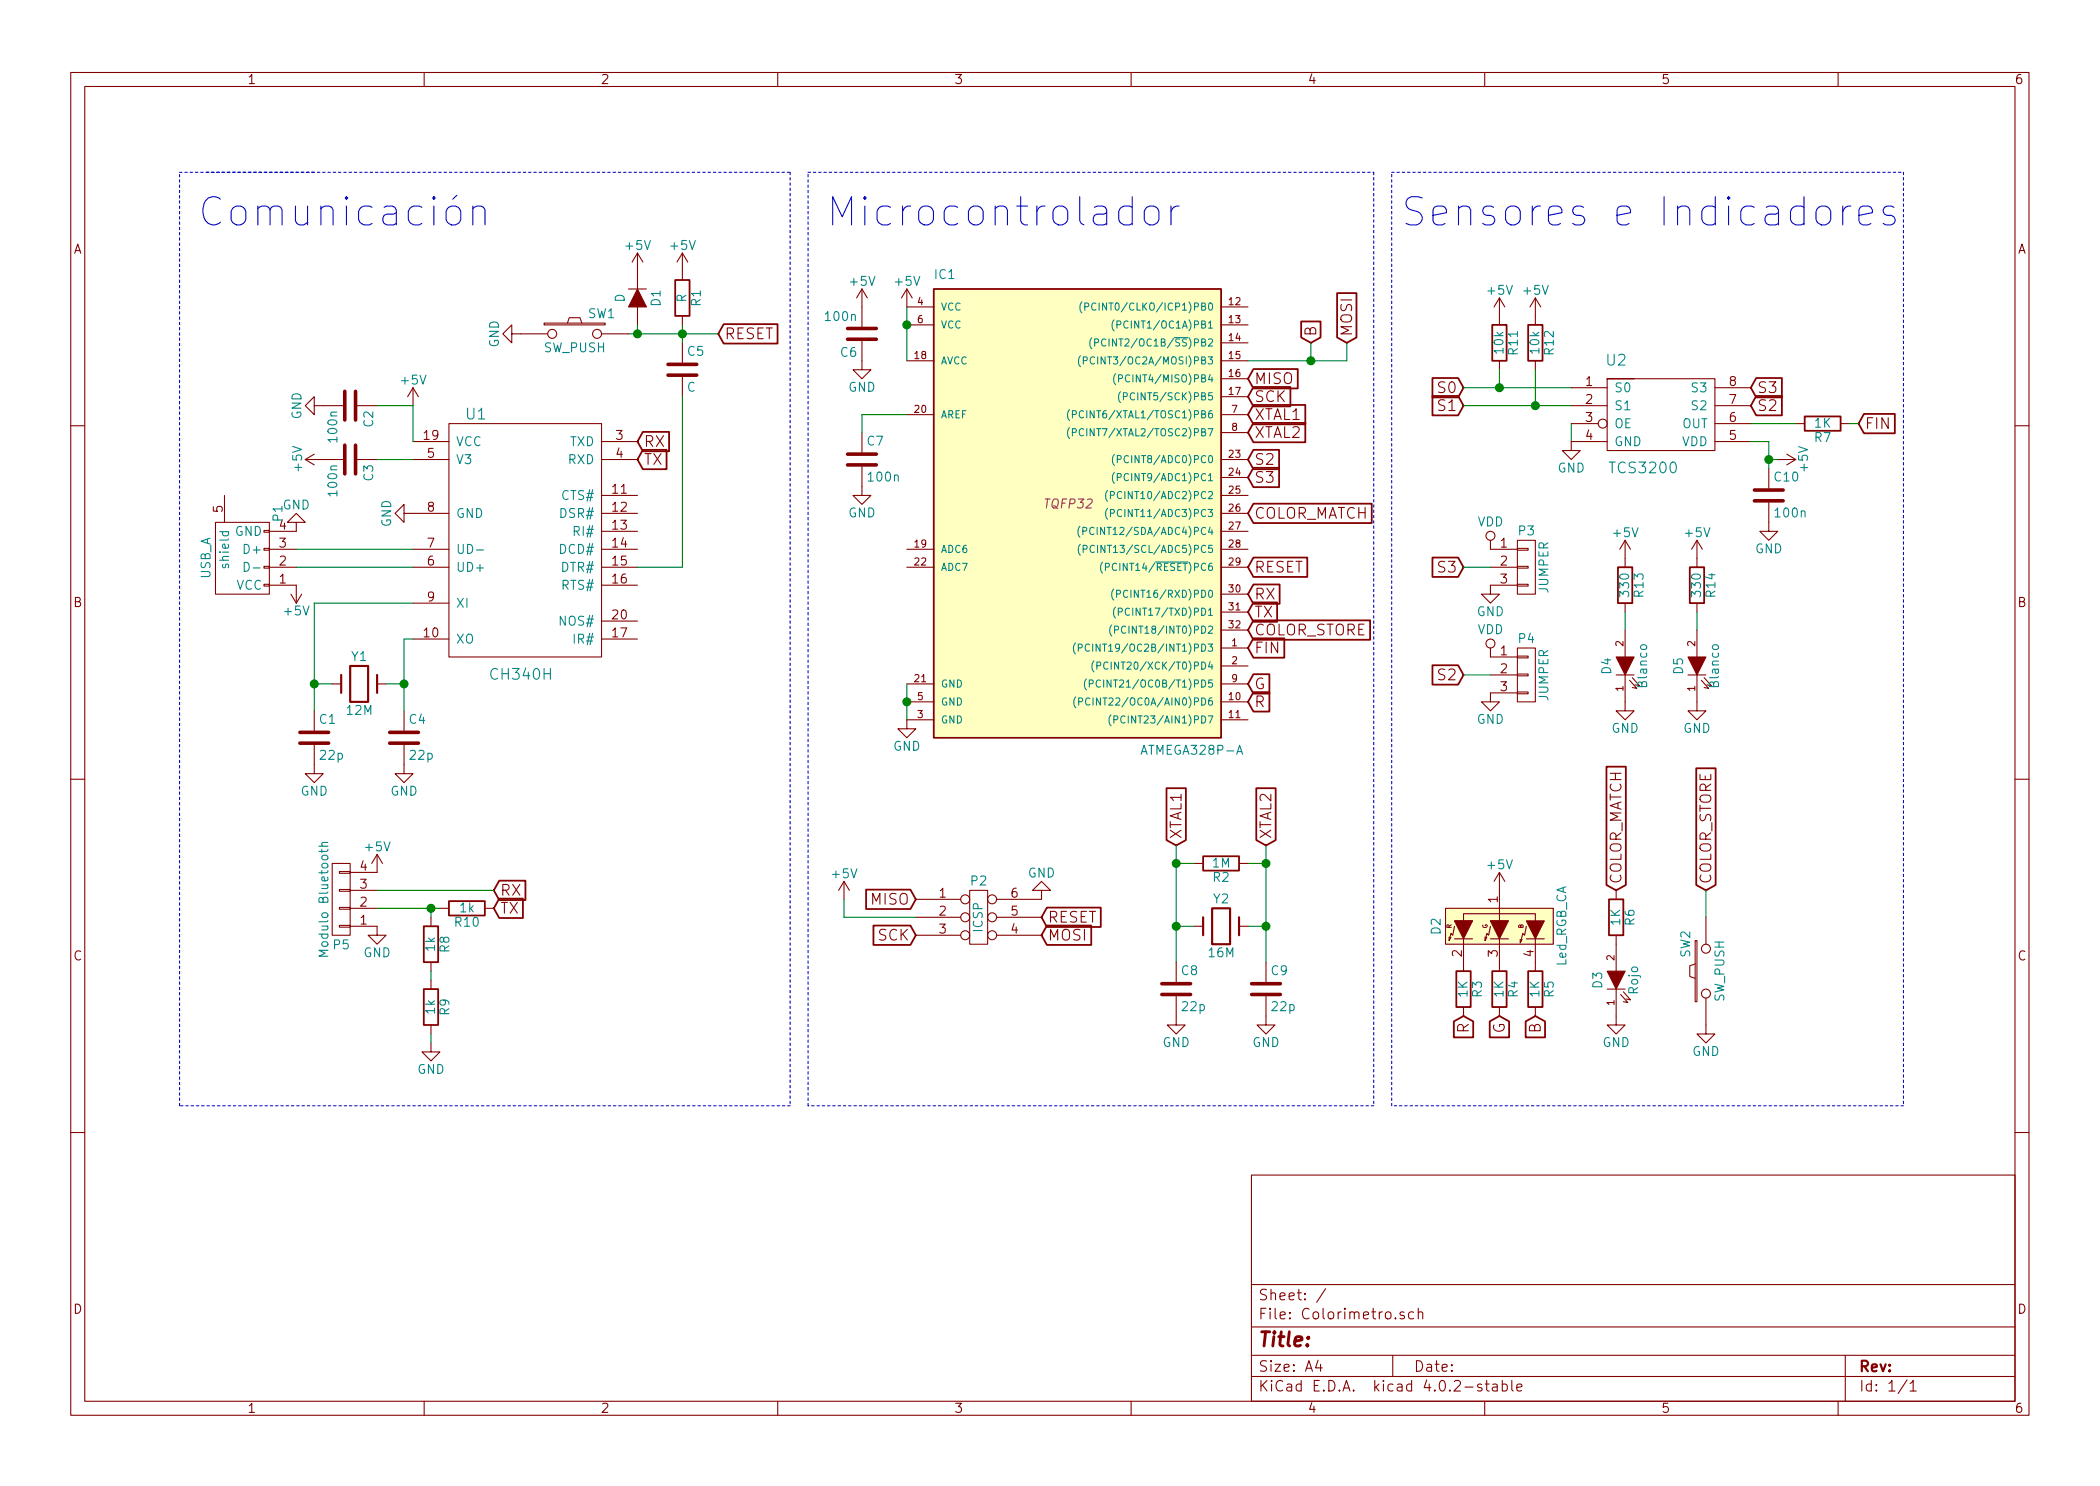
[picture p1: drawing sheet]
<svg xmlns="http://www.w3.org/2000/svg" width="297mm" height="210mm" viewBox="0 0 297 210" stroke-linecap="round" stroke-linejoin="round" font-family="sans-serif">
<g fill="none" stroke="#840000" stroke-width=".15">
<path d="M10 10.3h277v189.9h-277zM12 12.2h273v186.1h-273zM60 10.3v1.9M110 10.3v1.9M160 10.3v1.9M210 10.3v1.9M260 10.3v1.9M90.2 35.8v5.1M90.2 35.8l-.8 1.3M90.2 35.8l.7 1.3M96.5 35.8v3.8M96.5 35.8l-.7 1.3"/>
<path d="M96.5 35.8l.8 1.3M44.4 57.4v-1.3l-1.2 1.3 1.2 1.3v-1.3h4.1M50.5 57.4h2.8M58.4 54.9l-.7 1.2M58.4 54.9v2.5M58.4 54.9l.8 1.2M63.5 59.9h21.6v33.1h-21.6zM72.4 47.2v-1.2l-1.3 1.2 1.3 1.3v-1.3h5.1M77 45.7h8.6v.3h-8.6zM80.3 45.7l.2-.7h1.5l.3 .7M85.1 47.2h3.8M88.9 40.9h2.5"/>
<path d="M90.2 43.4v2.6M96.5 44.7v1.3M96.5 48.5v2.8M96.5 53.3v2.8M121.9 48.3v4h1.3l-1.3 1.3-1.3-1.3h1.3M121.9 40.9v5.3M121.9 40.9l-.7 1.3M121.9 40.9l.8 1.3M128.3 40.9v2.5h3.8M128.3 46h3.8M128.3 58.7h3.8M128.3 51h3.8"/>
<path d="M128.3 40.9l-.8 1.3M128.3 40.9l.7 1.3M172.7 43.4h3.8M172.7 46h3.8M172.7 58.7h3.8M172.7 48.5h3.8M172.7 51h3.8M172.7 53.6h3.8M172.7 56.1h3.8M212.1 42.2v3.8M212.1 51v1.3M212.1 42.2l-.8 1.2"/>
<path d="M212.1 42.2l.8 1.2M217.2 42.2v3.8M217.2 51v1.3M217.2 42.2l-.8 1.2M217.2 42.2l.7 1.2M222.2 57.4h5.1M222.2 59.9h3.9M222.2 54.9h5.1M227.3 53.6v10.1h15.3v-10.1h-15.3h3.8M242.6 57.4h5M242.6 59.9h5M242.6 54.9h5"/>
<path d="M254 59.9h1.3M260.3 59.9h1.3M10 60.2h2M30.5 73.9h7.6v10.2h-7.6zM31.7 70.1v3.8M37.3 77.6h.8v.2h-.8zM37.3 75.1h.8v.2h-.8zM38.1 77.7h3.8M41.9 73.9h1.3l-1.3-1.3-1.3 1.3h1.3v1.3h-3.8M43.2 65h5.3M43.2 65l1.2 .8M44.4 64.3l-1.2 .7"/>
<path d="M50.5 65h2.8M57.1 72.6v-1.2l-1.2 1.2 1.2 1.3v-1.3h6.4M58.4 65h5.1M58.4 77.7h5.1M58.4 62.5h5.1M85.1 65h5.1M85.1 70.1h5.1M85.1 72.6h5.1M85.1 75.2h5.1M85.1 77.7h5.1M85.1 62.5h5.1M121.9 66v4.1h1.3l-1.3 1.3-1.3-1.3h1.3"/>
<path d="M121.9 61.2v2.8M128.3 77.7h3.8M172.7 61.2h3.8M172.7 65h3.8M172.7 67.6h3.8M172.7 70.1h3.8M172.7 72.6h3.8M172.7 75.2h3.8M172.7 77.7h3.8M210.8 76.4v1.3h3.8M214.6 77.6h1.6v.2h-1.6zM214.6 76.4h2.6v7.7h-2.6z"/>
<path d="M227.3 62.5h-5.1v1.2h1.3l-1.3 1.3-1.2-1.3h1.2M229.9 76.4v3.9M229.9 76.4l-.8 1.3M229.9 76.4l.7 1.3M240 76.4v3.9M240 76.4l-.7 1.3M240 76.4l.8 1.3M242.6 62.5h5M250.2 71.1v4.1h1.3l-1.3 1.2-1.3-1.2h1.3M250.2 66.3v2.8M251.5 65h2.5M252.7 64.3l1.3 .7"/>
<path d="M254 65l-1.3 .8M285 60.2h2M37.3 82.7h.8v.2h-.8zM37.3 80.1h.8v.3h-.8zM38.1 80.3h3.8M38.1 82.8h3.8v2.5M41.1 84.1l.8 1.2M42.7 84.1l-.8 1.2M47 96.8h1.3M53.3 96.8h1.3M58.4 80.3h5.1M58.4 85.3h5.1"/>
<path d="M58.4 90.4h5.1M85.1 80.3h5.1M85.1 82.8h5.1M85.1 90.4h5.1M85.1 87.9h5.1M128.3 99.3h3.8M128.3 96.8h3.8M128.3 80.3h3.8M172.7 91.7h3.8M172.7 94.2h3.8M172.7 99.3h3.8M172.7 96.8h3.8"/>
<path d="M172.7 84.1h3.8M172.7 86.6h3.8M172.7 80.3h3.8M172.7 89.1h3.8M210.8 80.3h3.8M210.8 91.7v1.3h3.8M210.8 95.5h3.8M214.6 82.7h1.6v.2h-1.6zM214.6 80.1h1.6v.3h-1.6zM214.6 97.9h1.6v.3h-1.6zM214.6 95.4h1.6v.2h-1.6zM214.6 92.8h1.6v.3h-1.6z"/>
<path d="M214.6 91.7h2.6v7.6h-2.6zM214.6 82.8h-3.8v1.3h1.3l-1.3 1.2-1.3-1.2h1.3M214.6 98h-3.8v1.3h1.3l-1.3 1.3-1.3-1.3h1.3M228.6 95.5h2.5M229.9 95.5v5.1h1.2l-1.2 1.2-1.3-1.2h1.3M229.9 85.3v1.3M229.9 89.1v3.9M230.5 96.3l1 1.1-.6-.1M230.9 95.9l1 1.1-.6-.1M238.8 95.5h2.5M240 95.5v5.1h1.3l-1.3 1.2-1.2-1.2h1.2M240 85.3v1.3"/>
<path d="M240 89.1v3.9M240.7 96.3l1 1.1-.7-.1M241 95.9l1.1 1.1-.7-.1M10 110.3h2M44.4 105.4v4.1h1.3l-1.3 1.2-1.2-1.2h1.2M44.4 100.6v2.8M57.1 105.4v4.1h1.3l-1.3 1.2-1.2-1.2h1.2M57.1 100.6v2.8M132.1 101.8h-3.8v1.3h1.2l-1.2 1.3-1.3-1.3h1.3M172.7 101.8h3.8M285 110.3h2M47 122.2h2.5v10.1h-2.5z"/>
<path d="M48 123.3h1.5v.3h-1.5zM48 125.9h1.5v.2h-1.5zM48 128.4h1.5v.2h-1.5zM48 130.9h1.5v.3h-1.5zM49.5 131.1h3.8v1.2h1.3l-1.3 1.3-1.2-1.3h1.2M49.5 128.5h3.8M49.5 126h3.8M53.3 120.9v2.5h-3.8M53.3 120.9l-.7 1.3M53.3 120.9l.8 1.3M61 129.8v1.3M61 136.1v1.3"/>
<path d="M61 138.7v1.2M62.2 128.5h1.3M68.6 128.5h1.2M119.4 124.7l-.8 1.3M119.4 124.7v2.5M119.4 124.7l.7 1.3M129.5 127.2h6.4M129.5 129.8h6.4M129.5 132.3h6.4M137.2 126h2.5v7.6h-2.5zM141 129.8h6.3M141 132.3h6.3"/>
<path d="M147.3 126h1.3l-1.3-1.3-1.3 1.3h1.3v1.2h-6.3M166.4 136.1v2.8M168.9 122.2h1.3M168.9 131.1h1.3M175.3 122.2h1.2M175.3 131.1h1.2M179.1 136.1v2.8M204.5 128.5h15.2v5.1h-15.2zM205 132.6v.5l.2-.5M205.7 130.3h2.6zM205.7 130.3h.1M205.7 132.8h2.6"/>
<path d="M205.7 131.1l-.2 1.2-.3-.2-.2 1M207 130.3v-1h10.2v1M207 132.8v4.6M210.1 132.6v.5l.2-.5M210.8 130.3h2.6zM210.8 130.3h.1M210.8 132.8h2.6M210.8 131.1l-.2 1.2-.3-.2-.2 1M212.1 123.4v6.9M212.1 132.8v4.6M212.1 123.4l-.8 1.3M212.1 123.4l.8 1.3"/>
<path d="M215 132.9v.5l.3-.5M215.9 131.1l-.3 1.2-.2-.2-.3 1M215.9 132.8h2.5M217.2 132.8v4.6M227.3 139.9h2.6M228.6 139.9v5.1h1.3l-1.3 1.3-1.3-1.3h1.3M228.6 126v1.2M228.6 132.3v5.1M239.8 133.1h.2v8.6h-.2zM239.8 136.4l-.8 .2v1.6l.8 .2M241.3 129.8v3.8M61 147.6v1.2h1.2l-1.2 1.3-1.3-1.3h1.3"/>
<path d="M61 145v1.3M166.4 141v4h1.2l-1.2 1.3-1.3-1.3h1.3M179.1 141v4h1.2l-1.2 1.3-1.3-1.3h1.3M207 142.5v1.3M212.1 142.5v1.3M217.2 142.5v1.3M229.2 140.7l1.1 1.2-.7-.2M229.6 140.3l1 1.2-.6-.2M241.3 141.2v5.1h1.3l-1.3 1.3-1.3-1.3h1.3M10 160.2h2M177 166.3h108v32h-108zM285 160.2h2"/>
<path d="M60 198.3v1.9M110 198.3v1.9M160 198.3v1.9M177 194.8h108M177 191.8h108M177 187.8h108M177 181.8h108M186.4 192.5l-.3 1h.9M186.8 193v1M187.5 182.3l-1.3 2M197 191.8v3M198.6 185.7a.37 .37 0 0 0-.6 .1v.1a.54 .54 0 0 0 .6 .3l.1 .1-.1 .2-.1 .1-.5-.1"/>
<path d="M199.9 185.7l-.4-.1-.3 .3 .1 .6 .2 .1 .4-.1M200.6 185.7a.38 .38 0 0 1 .6 .1v.8M200.6 185.1v1.5M209.6 195.9a.37 .37 0 0 0-.6 .1v.1a.54 .54 0 0 0 .6 .3l.1 .1-.1 .2-.2 .1-.4-.1M210 198.3v1.9M210.1 195.8h.5M210.3 195.3v1.3l.2 .2h.1M211.2 195.9l.1-.1 .4 .1 .1 .9M211.8 196.2l-.5 .1-.2 .2 .1 .2 .1 .1 .5-.1M212.5 195.9a.48 .48 0 0 1 .6 .1l.1 .1-.1 .6a.48 .48 0 0 1-.6 0M212.5 195.3v1.5M213.8 195.3v1.3l.2 .2"/>
<path d="M214.6 196.3l.7-.1-.1-.3-.4-.1-.2 .2v.7l.2 .1 .4-.1M260 198.3v1.9M261 191.8v6.5M269.7 195.2l-1.2 2M270.2 195.8l.4-.5v1.5M270.2 196.8h.8"/>
<circle cx="78.1" cy="47.2" r=".63"/>
<circle cx="84.5" cy="47.2" r=".63"/>
<circle cx="226.7" cy="59.9" r=".63"/>
<circle cx="210.8" cy="75.8" r=".63"/>
<circle cx="210.8" cy="91.1" r=".63"/>
<circle cx="136.5" cy="127.2" r=".63"/>
<circle cx="136.5" cy="132.3" r=".63"/>
<circle cx="136.5" cy="129.8" r=".63"/>
<circle cx="140.3" cy="127.2" r=".63"/>
<circle cx="140.3" cy="132.3" r=".63"/>
<circle cx="140.3" cy="129.8" r=".63"/>
<circle cx="241.3" cy="134.2" r=".63"/>
<circle cx="241.3" cy="140.6" r=".63"/>
</g>
<g fill="#ffffc2" stroke="#ffffc2" stroke-width=".14">
<path d="M132.1 40.9h40.6v63.5h-40.6z"/>
<path d="M204.5 128.5h15.2v5.1h-15.2z"/>
</g>
<g fill="none" stroke="#840000" stroke-width=".25">
<path d="M95.5 39.6h2v5.1h-2zM102.4 45.9h7.6v2.7h-7.6l-.8-1.4zM132.1 40.9h40.6v63.5h-40.6zM177.3 57.3h7.3v2.7h-7.3l-.8-1.3zM177.3 59.8h7.3v2.8h-7.3l-.8-1.4zM177.3 52.2h6.3v2.8h-6.3l-.8-1.4zM177.3 54.8h5.2v2.7h-5.2l-.8-1.4zM184 45.5h2.8v2.2l-1.4 .8-1.4-.8zM189.1 41.5h2.8v6.2l-1.4 .8-1.4-.8zM202.6 53.5h3.6l.8 1.4-.8 1.3h-3.6zM202.6 56h3.6l.8 1.4-.8 1.4h-3.6zM211.1 46h2v5h-2z"/>
<path d="M216.2 46h2v5h-2zM248.4 56h3.6v2.8h-3.6l-.8-1.4zM248.4 53.5h3.6v2.7h-3.6l-.8-1.3zM255.3 58.9h5v2.1h-5zM263.7 58.6h4.3v2.7h-4.3l-.8-1.4zM90.9 61.1h3.7v2.7h-3.7l-.7-1.3zM90.9 63.6h3.4v2.8h-3.4l-.7-1.4zM177.3 78.9h7.6v2.7h-7.6l-.8-1.3zM177.3 63.6h3.6v2.8h-3.6l-.8-1.4zM177.3 66.2h3.6v2.7h-3.6l-.8-1.3zM177.3 71.3h16.7v2.7h-16.7l-.8-1.4zM202.6 78.9h3.6l.8 1.4-.8 1.3h-3.6z"/>
<path d="M177.3 85.2h3.3v2.8h-3.3l-.8-1.4zM177.3 82.7h3.7v2.7h-3.7l-.8-1.3zM177.3 97.9h2.3v2.8h-2.3l-.8-1.4zM177.3 95.4h2.3v2.7h-2.3l-.8-1.3zM177.3 90.3h4.4v2.8h-4.4l-.8-1.4zM177.3 87.8h16.5v2.7h-16.5l-.8-1.4zM202.6 94.1h3.6l.8 1.4-.8 1.4h-3.6zM228.9 80.3h2v5h-2zM239 80.3h2v5h-2zM165 111.5h2.7v7.4l-1.3 .7-1.4-.7zM177.7 111.5h2.7v7.4l-1.3 .7-1.4-.7zM227.2 108.5h2.8v16.7l-1.4 .8-1.4-.8z"/>
<path d="M239.9 108.7h2.8v16.5l-1.4 .8-1.4-.8zM59.9 131.1h2.1v5h-2.1zM59.9 139.9h2.1v5.1h-2.1zM63.5 127.5h5.1v2h-5.1zM70.6 127.1h3.4v2.8h-3.4l-.8-1.4zM70.6 124.6h3.7v2.7h-3.7l-.8-1.3zM122.5 125.9h6.3l.7 1.3-.7 1.4h-6.3zM123.5 131h5.3l.7 1.3-.7 1.4h-5.3zM148.1 128.4h7.6v2.8h-7.6l-.8-1.4zM148.1 131h6.3v2.7h-6.3l-.8-1.4zM170.2 121.2h5.1v2h-5.1zM206 137.4h2v5.1h-2z"/>
<path d="M211.1 137.4h2v5.1h-2zM216.2 137.4h2v5.1h-2zM227.6 127.2h2v5.1h-2zM205.6 144.5l1.4-.7 1.4 .7v2.3h-2.8zM210.7 144.5l1.4-.7 1.4 .7v2.3h-2.8zM215.8 144.5l1.4-.7 1.3 .7v2.3h-2.7z"/>
</g>
<g fill="none" stroke="#008484" stroke-width=".15">
<path d="M151.3 58a1.2 1.2 0 0 0 0 1.5M151.7 58.6h.5v-.2v-.2l-.5-.1v1M152.8 50.3a1.2 1.2 0 0 0 0 1.6M153 42.7a1.2 1.2 0 0 0 0 1.6M153.2 51h.5l.1-.2-.1-.3h-.5v1M153.4 43.4h.5l.1-.2-.1-.3h-.5v1M154.4 47.8a1.2 1.2 0 0 0 0 1.5M154.8 50.6a.4 .4 0 0 0-.5 0 .4 .4 0 0 0-.1 .5 .37 .37 0 0 0 .2 .4 .37 .37 0 0 0 .4-.1M154.8 48.5l.5-.1 .1-.1-.1-.3-.5-.1v1.1M155 43a.4 .4 0 0 0-.5 0 .4 .4 0 0 0-.1 .5 .37 .37 0 0 0 .2 .3 .37 .37 0 0 0 .4 0M156.4 48.1a.4 .4 0 0 0-.5-.1 .4 .4 0 0 0-.1 .5 .37 .37 0 0 0 .2 .4 .37 .37 0 0 0 .4 0M157.6 45.3a1.2 1.2 0 0 0 0 1.5"/>
<path d="M157.8 52.9a1.2 1.2 0 0 0 0 1.5M158 45.9h.5v-.2v-.2l-.5-.1v1M158.2 53.6l.5-.1 .1-.1-.1-.3-.5-.1v1M158.5 55.4a1.2 1.2 0 0 0 0 1.6M158.9 56.1h.5l.1-.2-.1-.3h-.5v1M34.5 79.6a.66 .66 0 0 1 .8 .4 .66 .66 0 0 1-.3 .8h-.5zM67.4 77.8h1M151.3 60.5a1.2 1.2 0 0 0 0 1.5M151.7 61.2l.5-.1v-.1v-.3l-.5-.1v1.1M152.8 74.5a1.2 1.2 0 0 0 0 1.5M152.8 77a1.2 1.2 0 0 0 0 1.6M153.2 75.2l.4-.1 .1-.2-.1-.2-.4-.1v1"/>
<path d="M153.2 77.7l.5-.1 .1-.1-.1-.3h-.5v1M154.7 74.7a.4 .4 0 0 0-.5 0 .4 .4 0 0 0-.1 .5 .37 .37 0 0 0 .2 .4 .37 .37 0 0 0 .4-.1M154.8 77.3a.4 .4 0 0 0-.5 0 .4 .4 0 0 0-.1 .4 .37 .37 0 0 0 .2 .4 .37 .37 0 0 0 .4 0M156 79.5a1.2 1.2 0 0 0 0 1.6M156.7 69.4a1.2 1.2 0 0 0 0 1.5M156.7 71.9a1.2 1.2 0 0 0 0 1.6M157.1 70.1l.5-.1v-.1v-.3l-.5-.1v1.1M157.1 72.6h.5v-.2v-.3h-.5v1M157.6 64.3a1.2 1.2 0 0 0 0 1.6M157.6 66.8a1.2 1.2 0 0 0 0 1.6M158 65l.5-.1 .1-.1-.1-.3h-.5v1M158 67.5h.5l.1-.2-.1-.2-.5-.1v1"/>
<path d="M163.4 79.5h4.6M35.8 80.4h1M152.1 91a1.2 1.2 0 0 0 0 1.5M152.2 98.6a1.2 1.2 0 0 0 0 1.5M152.5 91.7l.5-.1 .1-.1-.1-.3-.5-.1v1M152.6 99.3l.5-.1v-.1v-.3l-.5-.1v1.1M153.7 96.1a1.2 1.2 0 0 0 0 1.5M154.1 96.7h.5v-.2v-.2l-.5-.1v1M154.1 91.2a.4 .4 0 0 0-.5 0 .4 .4 0 0 0-.1 .5 .37 .37 0 0 0 .2 .4 .37 .37 0 0 0 .4-.1M154.2 98.9a.4 .4 0 0 0-.5-.1 .4 .4 0 0 0-.2 .5 .37 .37 0 0 0 .2 .4 .37 .37 0 0 0 .5 0M154.7 93.5a1.2 1.2 0 0 0 0 1.6M155.1 94.2h.5l.1-.2-.1-.3h-.5v1"/>
<path d="M155.7 96.3a.4 .4 0 0 0-.5 0 .4 .4 0 0 0-.2 .5 .37 .37 0 0 0 .2 .4 .37 .37 0 0 0 .5-.1M156.4 80.2h.4l.1-.2-.1-.2-.4-.1v1M156.7 93.8a.4 .4 0 0 0-.5 0 .4 .4 0 0 0-.1 .5 .37 .37 0 0 0 .2 .3 .37 .37 0 0 0 .4 0M157.3 88.4a1.2 1.2 0 0 0 0 1.6M157.5 83.4a1.2 1.2 0 0 0 0 1.5M157.7 89.1h.4l.1-.2-.1-.3h-.4v1M157.8 85.9a1.2 1.2 0 0 0 0 1.5M157.9 84h.5l.1-.2-.1-.2-.5-.1v1M158.2 86.6l.5-.1v-.1v-.3l-.5-.1v1.1M45.1 119.7h1.3M46.4 119.2h-.8a.32 .32 0 0 0 0 .5M157.1 101.1a1.2 1.2 0 0 0 0 1.6"/>
<path d="M157.6 101.8h.4l.1-.2-.1-.3h-.4v1M174.9 106.7l.4-1.2 .5 1.2M45.5 120.2v.4M46.4 134.5h-1.3l.9 .4-.9 .4h1.3M46.4 120.2l-.1 .2-.1 .1h-1.1"/>
</g>
<g fill="none" stroke="#008400" stroke-width=".15">
<path d="M53.3 57.4h5.1v5.1M88.9 47.2h12.7M90.2 46v1.2M96.5 56.1v24.2h-6.3M96.5 46v2.5M128.3 43.4v7.6M128.3 58.7h-6.4v2.5M185.4 48.5v2.5M190.5 48.5v2.5h-14M207 57.4h15.2M207 54.9h15.2M212.1 52.3v2.6"/>
<path d="M217.2 52.3v5.1M222.2 59.9v2.6M247.6 59.9h6.4M261.6 59.9h1.3M41.9 77.7h16.5M53.3 65h5.1M247.6 62.5h2.6v3.8M250.2 65h1.3M41.9 80.3h16.5M44.4 96.8h2.6M54.6 96.8h2.5M58.4 85.3h-14v15.3"/>
<path d="M58.4 90.4h-1.3v10.2M128.3 96.8v5M207 80.3h3.8M207 95.5h3.8M229.9 86.6v2.5M240 86.6v2.5M166.4 119.6v16.5M179.1 119.6v16.5M53.3 128.5h8.9M53.3 126h16.5M61 128.5v1.3M61 137.4v1.3"/>
<path d="M119.4 127.2v2.6h10.1M166.4 131.1h2.5M166.4 122.2h2.5M176.5 131.1h2.6M176.5 122.2h2.6M241.3 126v3.8M61 146.3v1.3"/>
</g>
<path d="M48.3 95.5v2.5M49.5 94.2h2.6v5.1h-2.6zM53.3 95.5v2.5M170.2 129.8v2.5M171.4 128.5h2.6v5.1h-2.6zM175.3 129.8v2.5" fill="none" stroke="#840000" stroke-width=".3"/>
<g fill="none" stroke="#840000" stroke-width=".51">
<path d="M48.8 55.4v4M50.3 55.4v4M94.5 53.1h4.1M94.5 51.6h4.1M119.9 46.5h4.1M119.9 48h4.1M48.8 63v4.1M50.3 63v4.1M119.9 65.8h4.1M119.9 64.3h4.1M248.2 70.9h4M248.2 69.3h4"/>
<path d="M42.4 105.2h4.1M42.4 103.6h4.1M55.1 105.2h4.1M55.1 103.6h4.1M164.3 139.2h4.1M177 139.2h4.1M164.3 140.7h4.1M177 140.7h4.1"/>
</g>
<g fill="#008400" stroke="#008400" stroke-width=".25">
<circle cx="179.1" cy="131.1" r=".51"/>
<circle cx="166.4" cy="131.1" r=".51"/>
<circle cx="166.4" cy="122.2" r=".51"/>
<circle cx="179.1" cy="122.2" r=".51"/>
<circle cx="128.3" cy="99.3" r=".51"/>
<circle cx="128.3" cy="46" r=".51"/>
<circle cx="44.5" cy="96.8" r=".51"/>
<circle cx="57.2" cy="96.8" r=".51"/>
<circle cx="96.5" cy="47.2" r=".51"/>
<circle cx="90.2" cy="47.2" r=".51"/>
<circle cx="185.4" cy="51" r=".51"/>
<circle cx="217.2" cy="57.4" r=".51"/>
<circle cx="212.1" cy="54.9" r=".51"/>
<circle cx="61" cy="128.5" r=".51"/>
<circle cx="250.2" cy="65" r=".51"/>
</g>
<g fill="#840000" stroke="#840000" stroke-width=".15">
<path d="M90.2 40.9l1.2 2.5h-2.5z"/>
<path d="M227.3 137.4h2.6l-1.3 2.5z"/>
<path d="M215.9 130.3h2.5l-1.2 2.5z"/>
<path d="M210.8 130.3h2.6l-1.3 2.5z"/>
<path d="M205.7 130.3h2.6l-1.3 2.5z"/>
<path d="M228.6 93h2.5l-1.2 2.5z"/>
<path d="M238.8 93h2.5l-1.3 2.5z"/>
</g>
<g fill="none" stroke="#0000c2" stroke-width=".15" stroke-dasharray=".3 .4">
<path d="M25.4 24.4h19M29.2 24.4h82.6M111.8 24.4v132.1M114.3 24.4h80M194.3 24.4v132.1M196.8 24.4h72.4M269.2 24.4v132.1M25.4 156.5v-132.1M111.8 156.5h-86.4M114.3 156.5v-132.1M194.3 156.5h-80M196.8 156.5v-132.1"/>
<path d="M269.2 156.5h-72.4"/>
</g>
<g fill="none" stroke="#0000c2" stroke-width=".15">
<path d="M63.3 29.5a1.09 1.09 0 0 1 1-.4 1.09 1.09 0 0 1 .9 .8v1.2a1.08 1.08 0 0 1-1.1 .8 1.08 1.08 0 0 1-1-.8v-1.2zM66.9 29.5a1.01 1.01 0 0 1 1.7 .2v2.1M66.9 29.2v2.6M160.1 29.3a1.3 1.3 0 0 0-1.7 .2l-.2 .4v1.2l.2 .3 .6 .4h.8l.3-.2M160.1 27.8v4M162 29.5a1.09 1.09 0 0 1 1.1-.4 1.09 1.09 0 0 1 .8 .8v1.2a1.08 1.08 0 0 1-1 .8 1.08 1.08 0 0 1-1.1-.8v-1.2zM165.6 29.2v2.6M166.8 29.2a.99 .99 0 0 0-1.2 .7M257 29.5a1.09 1.09 0 0 1 1.1-.4 1.09 1.09 0 0 1 .9 .8v1.2a1.08 1.08 0 0 1-1.1 .8 1.08 1.08 0 0 1-1-.8v-1.2zM260.7 29.2v2.6M261.8 29.2a.99 .99 0 0 0-1.1 .7M262.9 30.5l1.9-.4v-.4l-.2-.4-.3-.1h-.8l-.4 .1-.2 .4v1.5l.2 .4 .4 .2h.8l.3-.2"/>
<path d="M267.9 29.3l-.4-.1h-.6l-.4 .1-.1 .4 .1 .6 .4 .2h.6l.4 .2 .2 .4-.2 .5-.4 .2h-.7l-.4-.2"/>
</g>
<g font-size="5.6" fill="#0000c2">
<text x="27.9" y="32">Comunicación</text>
<text x="116.8" y="32">Microcontrolador</text>
<text x="198.1" y="32">Sensores e Indicadores</text>
</g>
<text font-size="2.8" fill="#840000" x="178" y="190.5">Title:</text>
<g font-size="2.1" fill="#840000">
<text x="186.2" y="47.6" transform="rotate(-90 186.2 47.6)">B</text>
<text x="191.3" y="47.6" transform="rotate(-90 191.3 47.6)">MOSI</text>
<text x="102.5" y="48">RESET</text>
<text x="177.4" y="59.4">XTAL1</text>
<text x="177.4" y="54.4">MISO</text>
<text x="177.4" y="56.9">SCK</text>
<text x="203.5" y="55.6">S0</text>
<text x="203.5" y="58.2">S1</text>
<text x="248.6" y="58.2">S2</text>
<text x="248.6" y="55.6">S3</text>
<text x="91.1" y="63.2">RX</text>
<text x="91.1" y="65.8">TX</text>
<text x="177.4" y="62">XTAL2</text>
<text x="177.4" y="65.8">S2</text>
<text x="263.8" y="60.7">FIN</text>
<text x="177.4" y="68.3">S3</text>
<text x="177.4" y="73.4">COLOR_MATCH</text>
<text x="177.4" y="81">RESET</text>
<text x="203.5" y="81">S3</text>
<text x="177.4" y="87.4">TX</text>
<text x="177.4" y="84.8">RX</text>
<text x="177.4" y="89.9">COLOR_STORE</text>
<text x="177.4" y="92.5">FIN</text>
<text x="177.4" y="100.1">R</text>
<text x="177.4" y="97.5">G</text>
<text x="203.5" y="96.3">S2</text>
<text x="167.1" y="118.7" transform="rotate(-90 167.1 118.7)">XTAL1</text>
<text x="179.8" y="118.7" transform="rotate(-90 179.8 118.7)">XTAL2</text>
<text x="229.4" y="125.1" transform="rotate(-90 229.4 125.1)">COLOR_MATCH</text>
<text x="242.1" y="125.1" transform="rotate(-90 242.1 125.1)">COLOR_STORE</text>
<text x="70.8" y="129.3">TX</text>
<text x="70.8" y="126.7">RX</text>
<text x="123.2" y="128">MISO</text>
<text x="148.2" y="130.6">RESET</text>
<text x="124.2" y="133.1">SCK</text>
<text x="148.2" y="133.1">MOSI</text>
<text x="207.8" y="146.2" transform="rotate(-90 207.8 146.2)">R</text>
<text x="212.9" y="146.3" transform="rotate(-90 212.9 146.3)">G</text>
<text x="217.9" y="146.2" transform="rotate(-90 217.9 146.2)">B</text>
<text x="178" y="184">Sheet: /</text>
<text x="178" y="186.7">File: Colorimetro.sch</text>
<text x="178" y="196.9">KiCad E.D.A. kicad 4.0.2-stable</text>
<text x="178" y="194.1">Size: A4</text>
<text x="200" y="194.1">Date:</text>
<text x="263" y="194.1">Rev:</text>
<text x="263" y="196.9">Id: 1/1</text>
</g>
<g font-size="2.1" fill="#008484">
<text x="227.3" y="51.7">U2</text>
<text x="66" y="59.4">U1</text>
<text x="227.9" y="67">TCS3200</text>
<text x="69.6" y="96.2">CH340H</text>
</g>
<g font-size="1.8" fill="#840000">
<text x="35" y="11.9">1</text>
<text x="85" y="11.9">2</text>
<text x="135" y="11.9">3</text>
<text x="185" y="11.9">4</text>
<text x="235" y="11.9">5</text>
<text x="285" y="11.9">6</text>
<text x="10.4" y="35.9">A</text>
<text x="285.4" y="35.9">A</text>
<text x="224.3" y="54.6">1</text>
<text x="224.3" y="57.1">2</text>
<text x="224.3" y="59.7">3</text>
<text x="244.6" y="59.7">6</text>
<text x="244.6" y="57.1">7</text>
<text x="244.6" y="54.6">8</text>
<text x="60" y="62.2">19</text>
<text x="60.5" y="64.8">5</text>
<text x="87.1" y="62.2">3</text>
<text x="87.1" y="64.8">4</text>
<text x="224.3" y="62.2">4</text>
<text x="244.6" y="62.2">5</text>
<text x="86.7" y="69.8">11</text>
<text x="31.5" y="72.5" transform="rotate(-90 31.5 72.5)">5</text>
<text x="39.5" y="77.5">3</text>
<text x="39.5" y="74.9">4</text>
<text x="60.5" y="77.5">7</text>
<text x="60.5" y="72.4">8</text>
<text x="86.7" y="72.4">12</text>
<text x="86.7" y="74.9">13</text>
<text x="86.7" y="77.5">14</text>
<text x="212.2" y="77.5">1</text>
<text x="39.5" y="82.5">1</text>
<text x="39.5" y="80">2</text>
<text x="60.5" y="80">6</text>
<text x="86.7" y="80">15</text>
<text x="86.7" y="82.5">16</text>
<text x="212.2" y="80">2</text>
<text x="212.2" y="82.5">3</text>
<text x="10.4" y="85.9">B</text>
<text x="60.5" y="85.1">9</text>
<text x="86.7" y="87.6">20</text>
<text x="285.4" y="85.9">B</text>
<text x="60" y="90.2">10</text>
<text x="86.7" y="90.2">17</text>
<text x="212.2" y="92.7">1</text>
<text x="212.2" y="95.2">2</text>
<text x="212.2" y="97.8">3</text>
<text x="51" y="125.7">3</text>
<text x="51" y="123.2">4</text>
<text x="51" y="130.8">1</text>
<text x="51" y="128.3">2</text>
<text x="132.9" y="127">1</text>
<text x="132.9" y="129.5">2</text>
<text x="143" y="129.5">5</text>
<text x="143" y="127">6</text>
<text x="211.8" y="127.7" transform="rotate(-90 211.8 127.7)">1</text>
<text x="10.4" y="135.9">C</text>
<text x="132.9" y="132.1">3</text>
<text x="143" y="132.1">4</text>
<text x="206.8" y="135.4" transform="rotate(-90 206.8 135.4)">2</text>
<text x="211.8" y="135.4" transform="rotate(-90 211.8 135.4)">3</text>
<text x="216.9" y="135.4" transform="rotate(-90 216.9 135.4)">4</text>
<text x="285.4" y="135.9">C</text>
<text x="10.4" y="185.9">D</text>
<text x="285.4" y="185.9">D</text>
<text x="35" y="199.9">1</text>
<text x="85" y="199.9">2</text>
<text x="135" y="199.9">3</text>
<text x="185" y="199.9">4</text>
<text x="235" y="199.9">5</text>
<text x="285" y="199.9">6</text>
</g>
<g font-size="1.8" fill="#008484">
<text x="88.6" y="35.4">+5V</text>
<text x="94.9" y="35.4">+5V</text>
<text x="120.3" y="40.4">+5V</text>
<text x="126.7" y="40.4">+5V</text>
<text x="132.3" y="39.5">IC1</text>
<text x="210.5" y="41.7">+5V</text>
<text x="215.6" y="41.7">+5V</text>
<text x="83.2" y="45">SW1</text>
<text x="88.3" y="42.8" transform="rotate(-90 88.3 42.8)">D</text>
<text x="93.4" y="43.3" transform="rotate(-90 93.4 43.3)">D1</text>
<text x="97.1" y="42.8" transform="rotate(-90 97.1 42.8)">R</text>
<text x="99.1" y="43.3" transform="rotate(-90 99.1 43.3)">R1</text>
<text x="116.9" y="45.4">100n</text>
<text x="70.6" y="49.2" transform="rotate(-90 70.6 49.2)">GND</text>
<text x="76.9" y="49.8">SW_PUSH</text>
<text x="97.3" y="50.3">C5</text>
<text x="118.9" y="50.5">C6</text>
<text x="212.6" y="50" transform="rotate(-90 212.6 50)">10k</text>
<text x="214.7" y="50.1" transform="rotate(-90 214.7 50.1)">R11</text>
<text x="217.7" y="50" transform="rotate(-90 217.7 50)">10k</text>
<text x="219.8" y="50.1" transform="rotate(-90 219.8 50.1)">R12</text>
<text x="42.6" y="59.4" transform="rotate(-90 42.6 59.4)">GND</text>
<text x="56.8" y="54.4">+5V</text>
<text x="97.2" y="55.4">C</text>
<text x="120" y="55.4">GND</text>
<text x="228.3" y="55.5">S0</text>
<text x="228.3" y="58">S1</text>
<text x="239.4" y="58">S2</text>
<text x="239.4" y="55.5">S3</text>
<text x="47.7" y="62.4" transform="rotate(-90 47.7 62.4)">100n</text>
<text x="52.8" y="60.4" transform="rotate(-90 52.8 60.4)">C2</text>
<text x="64.5" y="65.7">V3</text>
<text x="64.5" y="63.1">VCC</text>
<text x="80.3" y="65.7">RXD</text>
<text x="80.5" y="63.1">TXD</text>
<text x="122.7" y="63">C7</text>
<text x="228.3" y="60.6">OE</text>
<text x="228.3" y="63.1">GND</text>
<text x="237.8" y="63.1">VDD</text>
<text x="237.8" y="60.6">OUT</text>
<text x="256.7" y="62.5">R7</text>
<text x="256.7" y="60.5">1K</text>
<text x="42.7" y="66.6" transform="rotate(-90 42.7 66.6)">+5V</text>
<text x="47.7" y="70" transform="rotate(-90 47.7 70)">100n</text>
<text x="52.8" y="68" transform="rotate(-90 52.8 68)">C3</text>
<text x="79.6" y="70.7">CTS#</text>
<text x="122.9" y="68.1">100n</text>
<text x="220.3" y="66.8">GND</text>
<text x="251.1" y="68.1">C10</text>
<text x="255.7" y="66.6" transform="rotate(-90 255.7 66.6)">+5V</text>
<text x="33.1" y="75.8">GND</text>
<text x="39.9" y="73.7" transform="rotate(-90 39.9 73.7)">P1</text>
<text x="40" y="72.1">GND</text>
<text x="55.3" y="74.6" transform="rotate(-90 55.3 74.6)">GND</text>
<text x="64.5" y="73.3">GND</text>
<text x="79.3" y="73.3">DSR#</text>
<text x="81.3" y="75.8">RI#</text>
<text x="120" y="73.2">GND</text>
<text x="209" y="74.5">VDD</text>
<text x="214.8" y="75.7">P3</text>
<text x="228.3" y="76">+5V</text>
<text x="238.4" y="76">+5V</text>
<text x="251.2" y="73.2">100n</text>
<text x="29.8" y="82" transform="rotate(-90 29.8 82)">USB_A</text>
<text x="32.4" y="80" transform="rotate(-90 32.4 80)">shield</text>
<text x="33.4" y="83.4">VCC</text>
<text x="34.8" y="78.4">D+</text>
<text x="64.5" y="80.9">UD+</text>
<text x="64.5" y="78.4">UD-</text>
<text x="79.2" y="78.4">DCD#</text>
<text x="79.5" y="80.9">DTR#</text>
<text x="79.6" y="83.4">RTS#</text>
<text x="219" y="83.9" transform="rotate(-90 219 83.9)">JUMPER</text>
<text x="248.2" y="78.3">GND</text>
<text x="40.3" y="87.1">+5V</text>
<text x="64.5" y="86">XI</text>
<text x="79.2" y="88.5">NOS#</text>
<text x="208.9" y="87.2">GND</text>
<text x="209" y="89.7">VDD</text>
<text x="230.4" y="84.3" transform="rotate(-90 230.4 84.3)">330</text>
<text x="232.5" y="84.4" transform="rotate(-90 232.5 84.4)">R13</text>
<text x="240.6" y="84.3" transform="rotate(-90 240.6 84.3)">330</text>
<text x="242.6" y="84.4" transform="rotate(-90 242.6 84.4)">R14</text>
<text x="49.7" y="93.5">Y1</text>
<text x="64.5" y="91.1">XO</text>
<text x="81.3" y="91.1">IR#</text>
<text x="214.8" y="91">P4</text>
<text x="227.9" y="95.3" transform="rotate(-90 227.9 95.3)">D4</text>
<text x="238" y="95.3" transform="rotate(-90 238 95.3)">D5</text>
<text x="49.1" y="101.1">12M</text>
<text x="219" y="99.2" transform="rotate(-90 219 99.2)">JUMPER</text>
<text x="233" y="97.2" transform="rotate(-90 233 97.2)">Blanco</text>
<text x="243.1" y="97.2" transform="rotate(-90 243.1 97.2)">Blanco</text>
<text x="45.2" y="102.4">C1</text>
<text x="45.3" y="107.5">22p</text>
<text x="57.9" y="102.4">C4</text>
<text x="58" y="107.5">22p</text>
<text x="126.3" y="106.2">GND</text>
<text x="161.7" y="106.8">ATMEGA328P-A</text>
<text x="208.9" y="102.4">GND</text>
<text x="227.9" y="103.7">GND</text>
<text x="238.1" y="103.7">GND</text>
<text x="42.5" y="112.6">GND</text>
<text x="55.2" y="112.6">GND</text>
<text x="51.7" y="120.4">+5V</text>
<text x="117.8" y="124.3">+5V</text>
<text x="137.4" y="125.3">P2</text>
<text x="145.4" y="124.1">GND</text>
<text x="171.5" y="122.7">1M</text>
<text x="171.6" y="124.8">R2</text>
<text x="210.5" y="123">+5V</text>
<text x="64.4" y="131.1">R10</text>
<text x="65.1" y="129.1">1k</text>
<text x="139" y="131.8" transform="rotate(-90 139 131.8)">ICSP</text>
<text x="171.7" y="127.8">Y2</text>
<text x="229.2" y="130.9" transform="rotate(-90 229.2 130.9)">1K</text>
<text x="231.2" y="130.9" transform="rotate(-90 231.2 130.9)">R6</text>
<text x="46.4" y="134.8" transform="rotate(-90 46.4 134.8)">Modulo Bluetooth</text>
<text x="47.2" y="134.3">P5</text>
<text x="51.4" y="135.4">GND</text>
<text x="61.5" y="134.6" transform="rotate(-90 61.5 134.6)">1k</text>
<text x="63.6" y="134.7" transform="rotate(-90 63.6 134.7)">R8</text>
<text x="167.1" y="138">C8</text>
<text x="171" y="135.4">16M</text>
<text x="179.8" y="138">C9</text>
<text x="203.8" y="132.2" transform="rotate(-90 203.8 132.2)">D2</text>
<text x="221.5" y="136.8" transform="rotate(-90 221.5 136.8)">Led_RGB_CA</text>
<text x="239.1" y="135.5" transform="rotate(-90 239.1 135.5)">SW2</text>
<text x="61.5" y="143.5" transform="rotate(-90 61.5 143.5)">1k</text>
<text x="63.6" y="143.6" transform="rotate(-90 63.6 143.6)">R9</text>
<text x="167.3" y="143">22p</text>
<text x="180" y="143">22p</text>
<text x="207.6" y="141.1" transform="rotate(-90 207.6 141.1)">1K</text>
<text x="209.6" y="141.1" transform="rotate(-90 209.6 141.1)">R3</text>
<text x="212.6" y="141.1" transform="rotate(-90 212.6 141.1)">1K</text>
<text x="214.7" y="141.1" transform="rotate(-90 214.7 141.1)">R4</text>
<text x="217.7" y="141.1" transform="rotate(-90 217.7 141.1)">1K</text>
<text x="219.8" y="141.1" transform="rotate(-90 219.8 141.1)">R5</text>
<text x="226.6" y="139.8" transform="rotate(-90 226.6 139.8)">D3</text>
<text x="231.7" y="140.6" transform="rotate(-90 231.7 140.6)">Rojo</text>
<text x="243.9" y="141.8" transform="rotate(-90 243.9 141.8)">SW_PUSH</text>
<text x="164.4" y="148.1">GND</text>
<text x="177.1" y="148.1">GND</text>
<text x="226.6" y="148.1">GND</text>
<text x="239.3" y="149.4">GND</text>
<text x="59" y="151.9">GND</text>
</g>
<text font-size="1.8" fill="#840084" x="147.8" y="71.9">TQFP32</text>
<g font-size="1.4" fill="#840000">
<text x="129.8" y="43.2">4</text>
<text x="129.8" y="45.7">6</text>
<text x="173.8" y="43.2">12</text>
<text x="173.8" y="45.7">13</text>
<text x="129.4" y="50.8">18</text>
<text x="173.8" y="48.3">14</text>
<text x="173.8" y="50.8">15</text>
<text x="173.8" y="53.3">16</text>
<text x="129.4" y="58.4">20</text>
<text x="173.8" y="55.9">17</text>
<text x="174.2" y="58.4">7</text>
<text x="173.8" y="64.8">23</text>
<text x="174.2" y="61">8</text>
<text x="173.8" y="67.3">24</text>
<text x="173.8" y="69.8">25</text>
<text x="129.4" y="77.5">19</text>
<text x="173.8" y="72.4">26</text>
<text x="173.8" y="74.9">27</text>
<text x="173.8" y="77.5">28</text>
<text x="129.4" y="80">22</text>
<text x="173.8" y="83.8">30</text>
<text x="173.8" y="80">29</text>
<text x="173.8" y="86.4">31</text>
<text x="173.8" y="88.9">32</text>
<text x="174.2" y="91.4">1</text>
<text x="174.2" y="94">2</text>
<text x="229.6" y="91.4" transform="rotate(-90 229.6 91.4)">2</text>
<text x="239.8" y="91.4" transform="rotate(-90 239.8 91.4)">2</text>
<text x="129.4" y="96.5">21</text>
<text x="129.8" y="101.6">3</text>
<text x="129.8" y="99.1">5</text>
<text x="173.8" y="99.1">10</text>
<text x="173.8" y="101.6">11</text>
<text x="174.2" y="96.5">9</text>
<text x="229.6" y="97.8" transform="rotate(-90 229.6 97.8)">1</text>
<text x="239.8" y="97.8" transform="rotate(-90 239.8 97.8)">1</text>
<text x="228.3" y="135.9" transform="rotate(-90 228.3 135.9)">2</text>
<text x="228.3" y="142.2" transform="rotate(-90 228.3 142.2)">1</text>
</g>
<g font-size="1.4" fill="#008484">
<text x="133.1" y="43.9">VCC</text>
<text x="133.1" y="46.5">VCC</text>
<text x="155" y="43.9">(PCINT0/CLKO/ICP1)PB0</text>
<text x="158.6" y="46.5">(PCINT1/OC1A)PB1</text>
<text x="133.1" y="51.6">AVCC</text>
<text x="154.6" y="51.6">(PCINT3/OC2A/MOSI)PB3</text>
<text x="156.4" y="49">(PCINT2/OC1B/SS)PB2</text>
<text x="133.1" y="59.2">AREF</text>
<text x="153" y="59.2">(PCINT6/XTAL1/TOSC1)PB6</text>
<text x="159" y="54.1">(PCINT4/MISO)PB4</text>
<text x="159.6" y="56.6">(PCINT5/SCK)PB5</text>
<text x="153" y="61.7">(PCINT7/XTAL2/TOSC2)PB7</text>
<text x="158.7" y="65.5">(PCINT8/ADC0)PC0</text>
<text x="157.9" y="70.6">(PCINT10/ADC2)PC2</text>
<text x="158.7" y="68.1">(PCINT9/ADC1)PC1</text>
<text x="154.6" y="75.7">(PCINT12/SDA/ADC4)PC4</text>
<text x="157.9" y="73.1">(PCINT11/ADC3)PC3</text>
<text x="133.1" y="80.8">ADC7</text>
<text x="133.1" y="78.2">ADC6</text>
<text x="154.7" y="78.2">(PCINT13/SCL/ADC5)PC5</text>
<text x="157.1" y="80.8">(PCINT14/RESET)PC6</text>
<text x="158.7" y="89.7">(PCINT18/INT0)PD2</text>
<text x="158.8" y="84.6">(PCINT16/RXD)PD0</text>
<text x="159" y="87.1">(PCINT17/TXD)PD1</text>
<text x="154.4" y="92.2">(PCINT19/OC2B/INT1)PD3</text>
<text x="156.8" y="94.7">(PCINT20/XCK/T0)PD4</text>
<text x="133.1" y="99.8">GND</text>
<text x="133.1" y="97.3">GND</text>
<text x="154.3" y="99.8">(PCINT22/OC0A/AIN0)PD6</text>
<text x="155.8" y="97.3">(PCINT21/OC0B/T1)PD5</text>
<text x="133.1" y="102.4">GND</text>
<text x="158.6" y="102.4">(PCINT23/AIN1)PD7</text>
</g>
<g font-size=".9" fill="#840000">
<text x="205.3" y="131.4" transform="rotate(-90 205.3 131.4)">R</text>
<text x="210.4" y="131.4" transform="rotate(-90 210.4 131.4)">G</text>
<text x="215.5" y="131.4" transform="rotate(-90 215.5 131.4)">B</text>
</g>
</svg>
